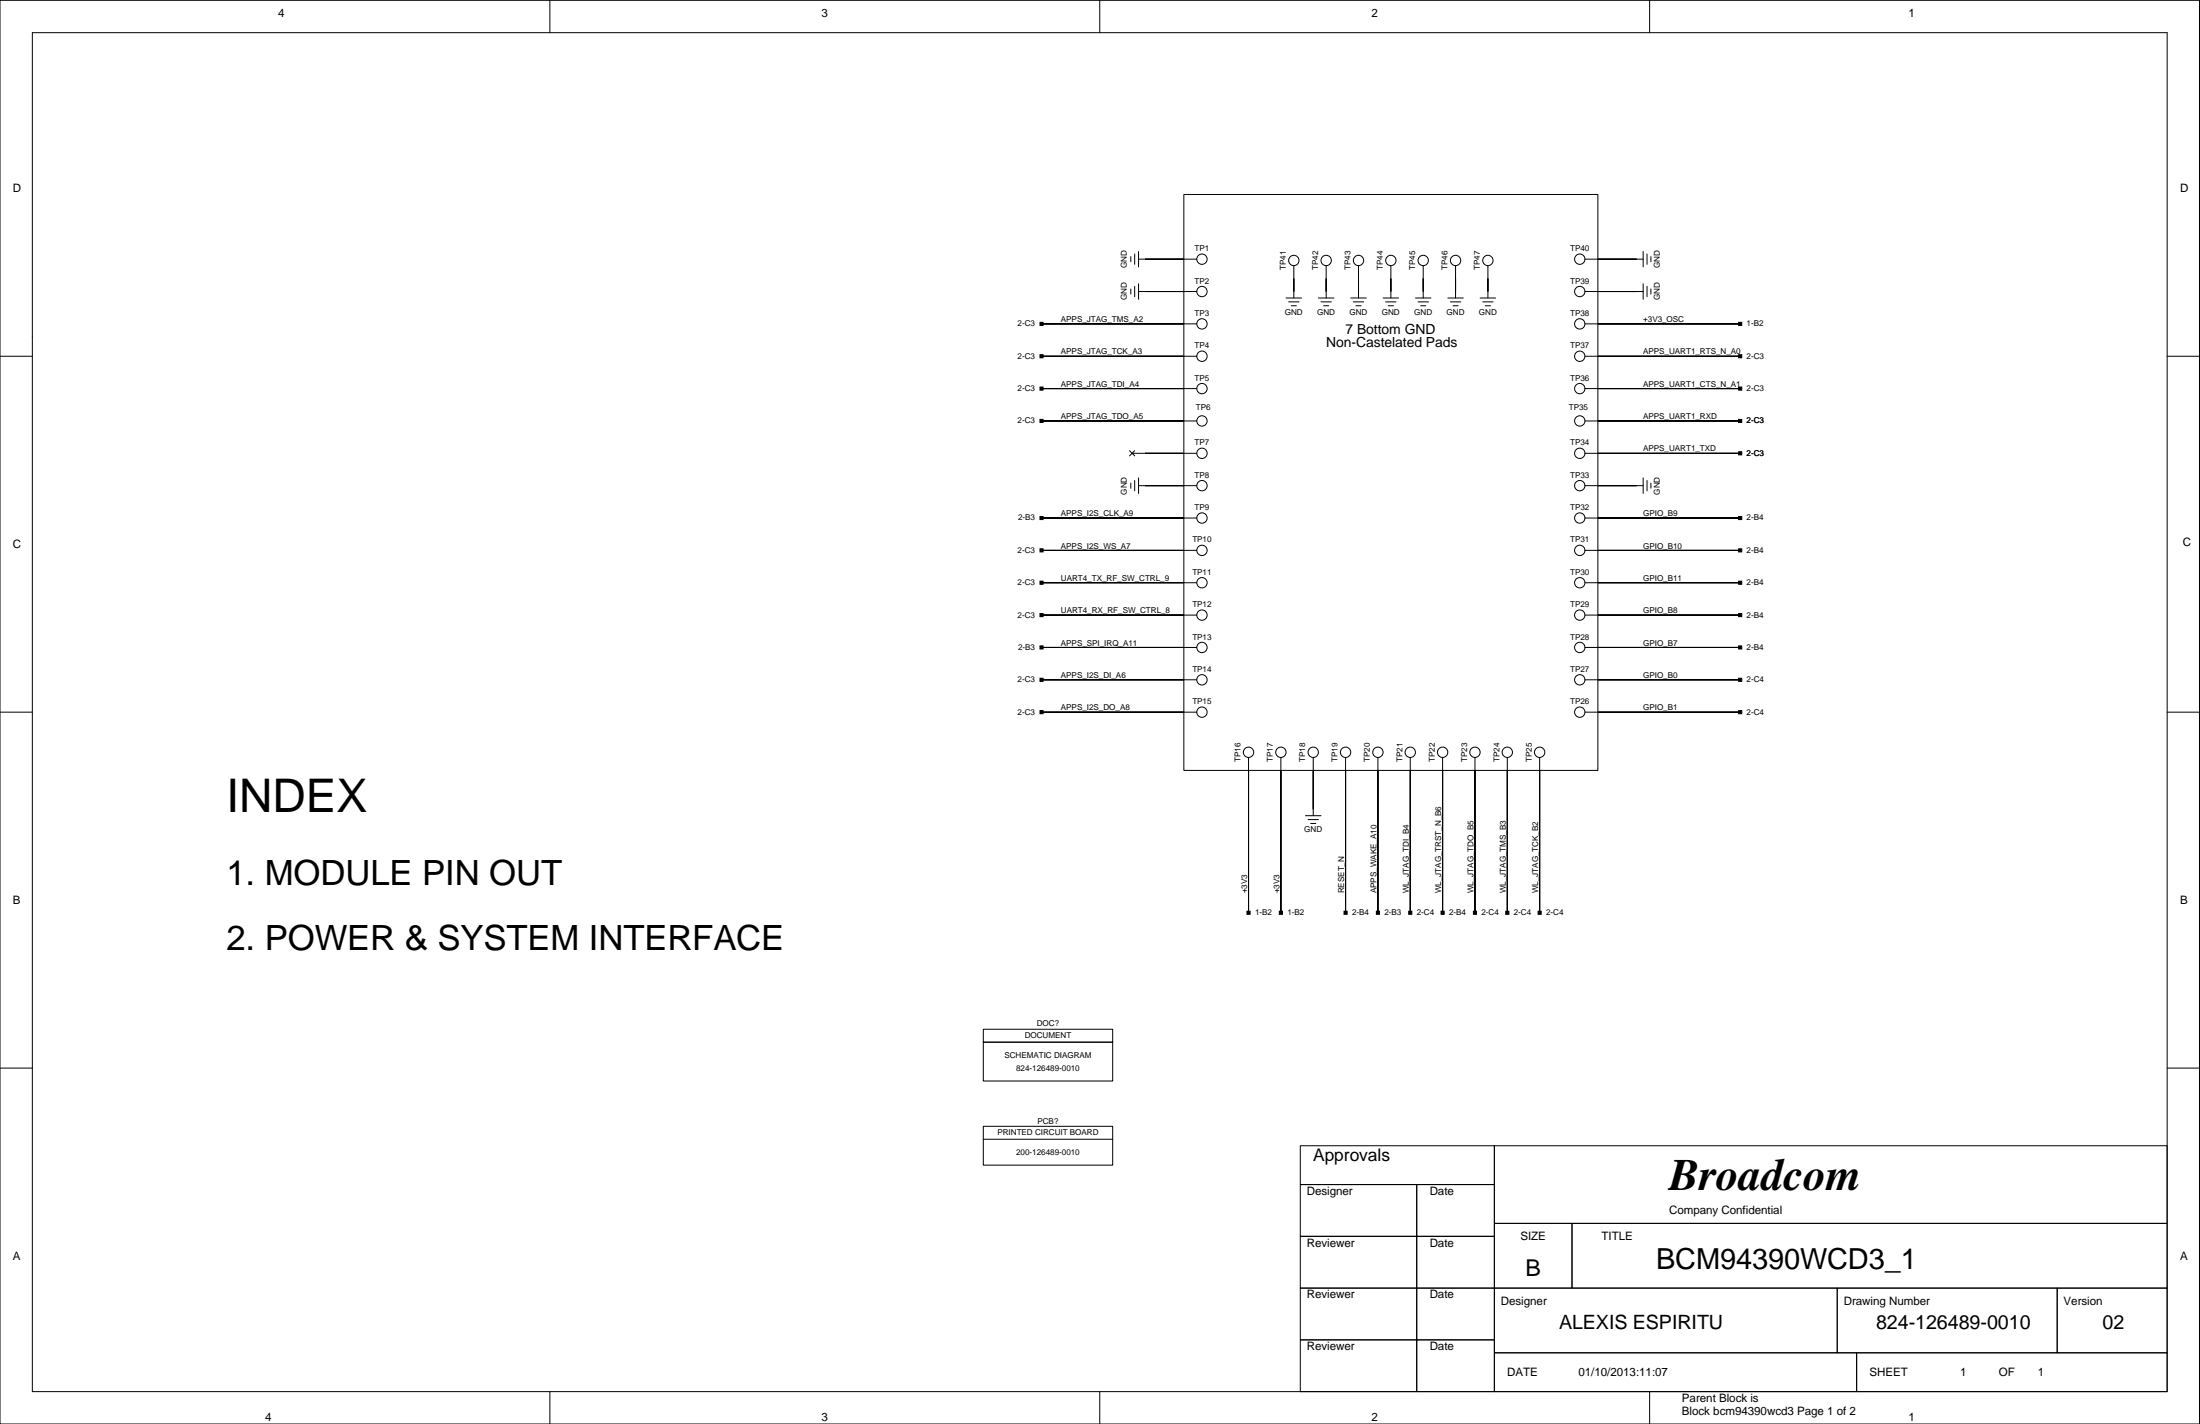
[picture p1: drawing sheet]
<svg xmlns="http://www.w3.org/2000/svg" width="432mm" height="279mm" viewBox="0 0 432 279" stroke-linecap="round" stroke-linejoin="round" font-family="sans-serif">
<g fill="none" stroke="#000" stroke-width=".2">
<path d="M0 .1h431.7v279.3h-431.7zM6.3 6.4h419.1v266.7h-419.1zM107.9 .1v6.3M215.9 .1v6.3M323.8 .1v6.3M232.4 38.2h81.2v113h-81.2zM221.9 50.3v1.1M221.9 56.7v1M222.7 49.8v2.1M222.7 56.2v2M223.5 50.9h11.4M223.5 49.3v3.1"/>
<path d="M223.5 55.7v3M223.5 57.2h11.4M252.4 58.5h3.1M252.9 59.2h2.1M253.4 60h1.1M253.9 52.1v6.4M258.8 58.5h3M259.3 59.2h2M259.8 60h1M260.3 52.1v6.4M265.1 58.5h3.1M265.6 59.2h2.1"/>
<path d="M266.1 60h1M266.6 52.1v6.4M271.5 58.5h3M272 59.2h2M272.5 60h1M273 52.1v6.4M277.8 58.5h3.1M278.3 59.2h2.1M278.8 60h1M279.3 52.1v6.4M284.2 58.5h3M284.7 59.2h2"/>
<path d="M285.2 60h1M285.7 52.1v6.4M290.5 58.5h3.1M291 59.2h2M291.5 60h1M292 52.1v6.4M311.1 50.9h11.4M311.1 57.2h11.4M322.5 49.3v3.1M322.5 55.7v3M323.3 49.8v2.1M323.3 56.2v2"/>
<path d="M324 50.3v1.1M324 56.7v1M0 69.9h6.3M204.4 69.9h30.5M204.4 76.2h30.5M204.4 63.5h30.5M311.1 69.9h30.5M311.1 76.2h30.5M311.1 63.5h30.5M425.4 69.9h6.3M204.4 82.6h30.5M221.7 88.4l1 1.1"/>
<path d="M221.9 94.8v1M222.2 88.9h12.7M222.7 94.3v2M222.7 88.4l-1 1.1M223.5 93.8v3M223.5 95.3h11.4M245.1 85.1h.1M311.1 82.6h30.5M311.1 88.9h30.5M311.1 95.3h11.4M322.5 93.8v3M323.3 94.3v2"/>
<path d="M324 94.8v1M204.4 114.3h30.5M204.4 108h30.5M204.4 101.6h30.5M311.1 114.3h30.5M311.1 108h30.5M311.1 101.6h30.5M0 139.7h6.3M204.4 139.7h30.5M204.4 127h30.5M204.4 120.7h30.5M204.4 133.4h30.5"/>
<path d="M311.1 139.7h30.5M311.1 127h30.5M311.1 120.7h30.5M311.1 133.4h30.5M425.4 139.7h6.3M245.1 148.6v30.5M251.4 148.6v30.5M257.8 148.6v11.4M264.1 148.6v30.5M270.4 148.6v30.5M276.8 148.6v30.5M283.1 148.6v30.5"/>
<path d="M289.5 148.6v30.5M295.8 148.6v30.5M302.2 148.6v30.5M256.2 160h3.1M256.7 160.8h2.1M257.2 161.6h1.1M0 209.6h6.3M193 201.9h25.4v2.6h-25.4zM193 204.5h25.4v7.6h-25.4zM425.4 209.6h6.3M193 223.5h25.4zM193 221h25.4v7.6h-25.4z"/>
<path d="M255.2 224.8h38.1v7.6h-38.1zM255.2 232.4h22.9v10.2h-22.9zM278.1 232.4h15.2v10.2h-15.2zM293.3 224.8h132.1v15.2h-132.1zM255.2 242.6h22.9v10.1h-22.9zM255.2 252.7h22.9v10.2h-22.9zM278.1 242.6h15.2v10.1h-15.2zM278.1 252.7h15.2v10.2h-15.2zM293.3 240h15.2v12.7h-15.2zM293.3 252.7h67.3v12.7h-67.3zM308.5 240h116.9v12.7h-116.9zM360.6 252.7h43.2v12.7h-43.2z"/>
<path d="M403.8 252.7h21.6v12.7h-21.6zM107.9 273.1v6.3M215.9 273.1v6.3M255.2 262.9h22.9v10.2h-22.9zM278.1 262.9h15.2v10.2h-15.2zM293.3 265.4h71.1v7.7h-71.1zM323.8 273.1v6.3M364.4 265.4h61v7.7h-61z"/>
<circle cx="235.9" cy="50.9" r="1.02"/>
<circle cx="235.9" cy="57.2" r="1.02"/>
<circle cx="253.9" cy="51.1" r="1.02"/>
<circle cx="260.3" cy="51.1" r="1.02"/>
<circle cx="266.6" cy="51.1" r="1.02"/>
<circle cx="273" cy="51.1" r="1.02"/>
<circle cx="279.3" cy="51.1" r="1.02"/>
<circle cx="285.7" cy="51.1" r="1.02"/>
<circle cx="292" cy="51.1" r="1.02"/>
<circle cx="310.1" cy="50.9" r="1.02"/>
<circle cx="310.1" cy="57.2" r="1.02"/>
<circle cx="235.9" cy="69.9" r="1.02"/>
<circle cx="235.9" cy="63.5" r="1.02"/>
<circle cx="235.9" cy="76.2" r="1.02"/>
<circle cx="310.1" cy="69.9" r="1.02"/>
<circle cx="310.1" cy="63.5" r="1.02"/>
<circle cx="310.1" cy="76.2" r="1.02"/>
<circle cx="235.9" cy="95.3" r="1.02"/>
<circle cx="235.9" cy="82.6" r="1.02"/>
<circle cx="235.9" cy="88.9" r="1.02"/>
<circle cx="310.1" cy="95.3" r="1.02"/>
<circle cx="310.1" cy="82.6" r="1.02"/>
<circle cx="310.1" cy="88.9" r="1.02"/>
<circle cx="235.9" cy="101.6" r="1.02"/>
<circle cx="235.9" cy="114.3" r="1.02"/>
<circle cx="235.9" cy="108" r="1.02"/>
<circle cx="310.1" cy="108" r="1.02"/>
<circle cx="310.1" cy="114.3" r="1.02"/>
<circle cx="310.1" cy="101.6" r="1.02"/>
<circle cx="235.9" cy="127" r="1.02"/>
<circle cx="235.9" cy="139.7" r="1.02"/>
<circle cx="235.9" cy="120.7" r="1.02"/>
<circle cx="235.9" cy="133.4" r="1.02"/>
<circle cx="310.1" cy="133.4" r="1.02"/>
<circle cx="310.1" cy="127" r="1.02"/>
<circle cx="310.1" cy="139.7" r="1.02"/>
<circle cx="310.1" cy="120.7" r="1.02"/>
<circle cx="245.1" cy="147.6" r="1.02"/>
<circle cx="251.4" cy="147.6" r="1.02"/>
<circle cx="257.8" cy="147.6" r="1.02"/>
<circle cx="264.1" cy="147.6" r="1.02"/>
<circle cx="270.4" cy="147.6" r="1.02"/>
<circle cx="276.8" cy="147.6" r="1.02"/>
<circle cx="283.1" cy="147.6" r="1.02"/>
<circle cx="289.5" cy="147.6" r="1.02"/>
<circle cx="295.8" cy="147.6" r="1.02"/>
<circle cx="302.2" cy="147.6" r="1.02"/>
</g>
<g fill="#000" stroke="#000" stroke-width=".2">
<path d="M224.7 50.9h7.7z" fill-rule="evenodd"/>
<path d="M224.7 57.2h7.7z" fill-rule="evenodd"/>
<path d="M253.9 54.7v2.5z" fill-rule="evenodd"/>
<path d="M260.3 54.7v2.5z" fill-rule="evenodd"/>
<path d="M266.6 54.7v2.5z" fill-rule="evenodd"/>
<path d="M273 54.7v2.5z" fill-rule="evenodd"/>
<path d="M279.3 54.7v2.5z" fill-rule="evenodd"/>
<path d="M285.7 54.7v2.5z" fill-rule="evenodd"/>
<path d="M292 54.7v2.5z" fill-rule="evenodd"/>
<path d="M313.6 50.9h7.6z" fill-rule="evenodd"/>
<path d="M313.6 57.2h7.6z" fill-rule="evenodd"/>
<path d="M204.1 75.9h.6v.7h-.6z" fill-rule="evenodd"/>
<path d="M204.1 69.6h.6v.6h-.6z" fill-rule="evenodd"/>
<path d="M204.1 63.2h.6v.7h-.6z" fill-rule="evenodd"/>
<path d="M204.4 76.2h28z" fill-rule="evenodd"/>
<path d="M204.4 69.9h28z" fill-rule="evenodd"/>
<path d="M204.4 63.5h28z" fill-rule="evenodd"/>
<path d="M341.2 75.9h.7v.7h-.7z" fill-rule="evenodd"/>
<path d="M341.2 63.2h.7v.7h-.7z" fill-rule="evenodd"/>
<path d="M341.2 69.6h.7v.6h-.7z" fill-rule="evenodd"/>
<path d="M313.6 76.2h28z" fill-rule="evenodd"/>
<path d="M313.6 63.5h28z" fill-rule="evenodd"/>
<path d="M313.6 69.9h28z" fill-rule="evenodd"/>
<path d="M204.1 82.3h.6v.6h-.6z" fill-rule="evenodd"/>
<path d="M224.7 88.9h7.7z" fill-rule="evenodd"/>
<path d="M204.4 82.6h28z" fill-rule="evenodd"/>
<path d="M224.7 95.3h7.7z" fill-rule="evenodd"/>
<path d="M313.6 95.3h7.6z" fill-rule="evenodd"/>
<path d="M341.2 82.3h.7v.6h-.7z" fill-rule="evenodd"/>
<path d="M341.2 88.6h.7v.6h-.7z" fill-rule="evenodd"/>
<path d="M313.6 82.6h28z" fill-rule="evenodd"/>
<path d="M313.6 88.9h28z" fill-rule="evenodd"/>
<path d="M204.1 114h.6v.6h-.6z" fill-rule="evenodd"/>
<path d="M204.1 107.7h.6v.6h-.6z" fill-rule="evenodd"/>
<path d="M204.1 101.3h.6v.6h-.6z" fill-rule="evenodd"/>
<path d="M204.4 114.3h28z" fill-rule="evenodd"/>
<path d="M204.4 108h28z" fill-rule="evenodd"/>
<path d="M204.4 101.6h28z" fill-rule="evenodd"/>
<path d="M341.2 114h.7v.6h-.7z" fill-rule="evenodd"/>
<path d="M341.2 107.7h.7v.6h-.7z" fill-rule="evenodd"/>
<path d="M341.2 101.3h.7v.6h-.7z" fill-rule="evenodd"/>
<path d="M313.6 114.3h28z" fill-rule="evenodd"/>
<path d="M313.6 108h28z" fill-rule="evenodd"/>
<path d="M313.6 101.6h28z" fill-rule="evenodd"/>
<path d="M204.1 133.1h.6v.6h-.6z" fill-rule="evenodd"/>
<path d="M204.1 120.4h.6v.6h-.6z" fill-rule="evenodd"/>
<path d="M204.1 126.7h.6v.6h-.6z" fill-rule="evenodd"/>
<path d="M204.4 133.4h28z" fill-rule="evenodd"/>
<path d="M204.4 139.7h28z" fill-rule="evenodd"/>
<path d="M204.4 120.7h28z" fill-rule="evenodd"/>
<path d="M204.4 127h28z" fill-rule="evenodd"/>
<path d="M341.2 126.7h.7v.6h-.7z" fill-rule="evenodd"/>
<path d="M341.2 120.4h.7v.6h-.7z" fill-rule="evenodd"/>
<path d="M341.2 133.1h.7v.6h-.7z" fill-rule="evenodd"/>
<path d="M313.6 139.7h28z" fill-rule="evenodd"/>
<path d="M313.6 127h28z" fill-rule="evenodd"/>
<path d="M313.6 120.7h28z" fill-rule="evenodd"/>
<path d="M313.6 133.4h28z" fill-rule="evenodd"/>
<path d="M204.1 139.4h.6v.6h-.6z" fill-rule="evenodd"/>
<path d="M245.1 151.2v27.9z" fill-rule="evenodd"/>
<path d="M251.4 151.2v27.9z" fill-rule="evenodd"/>
<path d="M257.8 151.2v7.6z" fill-rule="evenodd"/>
<path d="M264.1 151.2v27.9z" fill-rule="evenodd"/>
<path d="M270.4 151.2v27.9z" fill-rule="evenodd"/>
<path d="M276.8 151.2v27.9z" fill-rule="evenodd"/>
<path d="M283.1 151.2v27.9z" fill-rule="evenodd"/>
<path d="M289.5 151.2v27.9z" fill-rule="evenodd"/>
<path d="M295.8 151.2v27.9z" fill-rule="evenodd"/>
<path d="M302.2 151.2v27.9z" fill-rule="evenodd"/>
<path d="M341.2 139.4h.7v.6h-.7z" fill-rule="evenodd"/>
<path d="M244.7 178.8h.7v.6h-.7z" fill-rule="evenodd"/>
<path d="M251.1 178.8h.6v.6h-.6z" fill-rule="evenodd"/>
<path d="M263.8 178.8h.6v.6h-.6z" fill-rule="evenodd"/>
<path d="M270.1 178.8h.7v.6h-.7z" fill-rule="evenodd"/>
<path d="M276.5 178.8h.6v.6h-.6z" fill-rule="evenodd"/>
<path d="M282.8 178.8h.7v.6h-.7z" fill-rule="evenodd"/>
<path d="M289.2 178.8h.6v.6h-.6z" fill-rule="evenodd"/>
<path d="M295.5 178.8h.6v.6h-.6z" fill-rule="evenodd"/>
<path d="M301.9 178.8h.6v.6h-.6z" fill-rule="evenodd"/>
</g>
<text font-size="9.1" x="44.4" y="159.2">INDEX</text>
<text font-size="8.8" x="327.6" y="233.4">Broadcom</text>
<g font-size="6.8">
<text x="44.4" y="173.7">1. MODULE PIN OUT</text>
<text x="44.4" y="186.4">2. POWER &amp; SYSTEM INTERFACE</text>
</g>
<text font-size="5.7" x="325" y="248.9">BCM94390WCD3_1</text>
<text font-size="4.6" x="299.4" y="250.3">B</text>
<g font-size="3.9">
<text x="306" y="260.7">ALEXIS ESPIRITU</text>
<text x="368.2" y="260.7">824-126489-0010</text>
<text x="412.7" y="260.7">02</text>
</g>
<text font-size="3.4" x="257.8" y="227.8">Approvals</text>
<g font-size="2.7">
<text x="264.1" y="65.5">7 Bottom GND</text>
<text x="260.3" y="68">Non-Castelated Pads</text>
</g>
<g font-size="2.3">
<text x="54.6" y="3.4">4</text>
<text x="161.3" y="3.4">3</text>
<text x="269.2" y="3.4">2</text>
<text x="374.6" y="3.4">1</text>
<text x="2.5" y="37.6">D</text>
<text x="427.9" y="37.6">D</text>
<text x="2.5" y="107.5">C</text>
<text x="428.4" y="107.2">C</text>
<text x="2.5" y="177.3">B</text>
<text x="427.9" y="177.3">B</text>
<text x="256.5" y="234.4">Designer</text>
<text x="280.6" y="234.4">Date</text>
<text x="327.6" y="238.3">Company Confidential</text>
<text x="256.5" y="244.6">Reviewer</text>
<text x="280.6" y="244.6">Date</text>
<text x="298.4" y="243.3">SIZE</text>
<text x="314.4" y="243.3">TITLE</text>
<text x="2.5" y="247.1">A</text>
<text x="427.9" y="247.1">A</text>
<text x="256.5" y="254.8">Reviewer</text>
<text x="280.6" y="254.8">Date</text>
<text x="294.6" y="256">Designer</text>
<text x="361.9" y="256">Drawing Number</text>
<text x="405" y="256">Version</text>
<text x="256.5" y="264.9">Reviewer</text>
<text x="280.6" y="264.9">Date</text>
<text x="309.8" y="270">01/10/2013:11:07</text>
<text x="366.9" y="270">SHEET</text>
<text x="384.7" y="270">1</text>
<text x="392.3" y="270">OF</text>
<text x="400" y="270">1</text>
<text x="295.8" y="270">DATE</text>
<text x="330.1" y="275.1">Parent Block is</text>
<text x="52.1" y="278.9">4</text>
<text x="161.3" y="278.9">3</text>
<text x="269.2" y="278.9">2</text>
<text x="330.1" y="277.6">Block bcm94390wcd3 Page 1 of 2</text>
<text x="374.6" y="278.9">1</text>
</g>
<g font-size="1.6">
<text x="221.2" y="52.6" transform="rotate(-90 221.2 52.6)">GND</text>
<text x="234.5" y="49.3">TP1</text>
<text x="252.4" y="53" transform="rotate(-90 252.4 53)">TP41</text>
<text x="258.7" y="53" transform="rotate(-90 258.7 53)">TP42</text>
<text x="265.1" y="53" transform="rotate(-90 265.1 53)">TP43</text>
<text x="271.4" y="53" transform="rotate(-90 271.4 53)">TP44</text>
<text x="277.8" y="53" transform="rotate(-90 277.8 53)">TP45</text>
<text x="284.1" y="53" transform="rotate(-90 284.1 53)">TP46</text>
<text x="290.5" y="53" transform="rotate(-90 290.5 53)">TP47</text>
<text x="308.2" y="49.3">TP40</text>
<text x="325.8" y="52.6" transform="rotate(-90 325.8 52.6)">GND</text>
<text x="221.2" y="59" transform="rotate(-90 221.2 59)">GND</text>
<text x="234.5" y="55.6">TP2</text>
<text x="308.2" y="55.6">TP39</text>
<text x="325.8" y="59" transform="rotate(-90 325.8 59)">GND</text>
<text x="199.7" y="64">2-C3</text>
<text x="208.2" y="63.2">APPS_JTAG_TMS_A2</text>
<text x="234.5" y="62">TP3</text>
<text x="252.2" y="61.7">GND</text>
<text x="258.5" y="61.7">GND</text>
<text x="264.9" y="61.7">GND</text>
<text x="271.2" y="61.7">GND</text>
<text x="277.6" y="61.7">GND</text>
<text x="283.9" y="61.7">GND</text>
<text x="290.3" y="61.7">GND</text>
<text x="308.2" y="62">TP38</text>
<text x="322.5" y="63.2">+3V3_OSC</text>
<text x="342.8" y="64">1-B2</text>
<text x="199.7" y="70.4">2-C3</text>
<text x="208.2" y="69.5">APPS_JTAG_TCK_A3</text>
<text x="234.5" y="68.3">TP4</text>
<text x="308.2" y="68.3">TP37</text>
<text x="322.5" y="69.5">APPS_UART1_RTS_N_A0</text>
<text x="342.8" y="70.4">2-C3</text>
<text x="199.7" y="76.7">2-C3</text>
<text x="208.2" y="75.9">APPS_JTAG_TDI_A4</text>
<text x="234.5" y="74.7">TP5</text>
<text x="308.2" y="74.7">TP36</text>
<text x="322.5" y="75.9">APPS_UART1_CTS_N_A1</text>
<text x="342.8" y="76.7">2-C3</text>
<text x="199.7" y="83.1">2-C3</text>
<text x="208.2" y="82.2">APPS_JTAG_TDO_A5</text>
<text x="234.7" y="80.5">TP6</text>
<text x="307.9" y="80.5">TP35</text>
<text x="322.5" y="82.2">APPS_UART1_RXD</text>
<text x="342.8" y="83.1">2-C3</text>
<text x="234.5" y="87.4">TP7</text>
<text x="308.2" y="87.4">TP34</text>
<text x="322.5" y="88.6">APPS_UART1_TXD</text>
<text x="342.8" y="89.4">2-C3</text>
<text x="234.5" y="93.7">TP8</text>
<text x="308.2" y="93.7">TP33</text>
<text x="208.2" y="101.3">APPS_I2S_CLK_A9</text>
<text x="221.2" y="97" transform="rotate(-90 221.2 97)">GND</text>
<text x="234.5" y="100.1">TP9</text>
<text x="308.2" y="100.1">TP32</text>
<text x="322.5" y="101.3">GPIO_B9</text>
<text x="325.8" y="97" transform="rotate(-90 325.8 97)">GND</text>
<text x="199.8" y="102.1">2-B3</text>
<text x="208.2" y="107.6">APPS_I2S_WS_A7</text>
<text x="234" y="106.4">TP10</text>
<text x="308.2" y="106.4">TP31</text>
<text x="322.5" y="107.6">GPIO_B10</text>
<text x="342.8" y="102.1">2-B4</text>
<text x="199.7" y="108.5">2-C3</text>
<text x="208.2" y="114">UART4_TX_RF_SW_CTRL_9</text>
<text x="234" y="112.8">TP11</text>
<text x="308.2" y="112.8">TP30</text>
<text x="322.5" y="114">GPIO_B11</text>
<text x="342.8" y="108.5">2-B4</text>
<text x="199.7" y="114.8">2-C3</text>
<text x="234" y="119.1">TP12</text>
<text x="308.2" y="119.1">TP29</text>
<text x="342.8" y="114.8">2-B4</text>
<text x="199.7" y="121.2">2-C3</text>
<text x="208.2" y="120.3">UART4_RX_RF_SW_CTRL_8</text>
<text x="234" y="125.5">TP13</text>
<text x="308.2" y="125.5">TP28</text>
<text x="322.5" y="120.3">GPIO_B8</text>
<text x="342.8" y="121.2">2-B4</text>
<text x="199.8" y="127.5">2-B3</text>
<text x="208.2" y="126.7">APPS_SPI_IRQ_A11</text>
<text x="234" y="131.8">TP14</text>
<text x="308.2" y="131.8">TP27</text>
<text x="322.5" y="126.7">GPIO_B7</text>
<text x="342.8" y="127.5">2-B4</text>
<text x="199.7" y="133.9">2-C3</text>
<text x="208.2" y="133">APPS_I2S_DI_A6</text>
<text x="322.5" y="133">GPIO_B0</text>
<text x="342.8" y="133.9">2-C4</text>
<text x="199.7" y="140.2">2-C3</text>
<text x="208.2" y="139.4">APPS_I2S_DO_A8</text>
<text x="234" y="138.2">TP15</text>
<text x="308.2" y="138.2">TP26</text>
<text x="322.5" y="139.4">GPIO_B1</text>
<text x="342.8" y="140.2">2-C4</text>
<text x="243.5" y="149.5" transform="rotate(-90 243.5 149.5)">TP16</text>
<text x="249.8" y="149.5" transform="rotate(-90 249.8 149.5)">TP17</text>
<text x="256.2" y="149.5" transform="rotate(-90 256.2 149.5)">TP18</text>
<text x="262.5" y="149.5" transform="rotate(-90 262.5 149.5)">TP19</text>
<text x="268.9" y="149.5" transform="rotate(-90 268.9 149.5)">TP20</text>
<text x="275.2" y="149.5" transform="rotate(-90 275.2 149.5)">TP21</text>
<text x="281.6" y="149.5" transform="rotate(-90 281.6 149.5)">TP22</text>
<text x="287.9" y="149.5" transform="rotate(-90 287.9 149.5)">TP23</text>
<text x="294.3" y="149.5" transform="rotate(-90 294.3 149.5)">TP24</text>
<text x="300.6" y="149.5" transform="rotate(-90 300.6 149.5)">TP25</text>
<text x="256" y="163.3">GND</text>
<text x="244.8" y="175.3" transform="rotate(-90 244.8 175.3)">+3V3</text>
<text x="246.3" y="179.6">1-B2</text>
<text x="251.1" y="175.3" transform="rotate(-90 251.1 175.3)">+3V3</text>
<text x="252.7" y="179.6">1-B2</text>
<text x="263.8" y="175.3" transform="rotate(-90 263.8 175.3)">RESET_N</text>
<text x="265.4" y="179.6">2-B4</text>
<text x="270.2" y="175.3" transform="rotate(-90 270.2 175.3)">APPS_WAKE_A10</text>
<text x="271.7" y="179.6">2-B3</text>
<text x="276.5" y="175.3" transform="rotate(-90 276.5 175.3)">WL_JTAG_TDI_B4</text>
<text x="278.1" y="179.6">2-C4</text>
<text x="282.9" y="175.3" transform="rotate(-90 282.9 175.3)">WL_JTAG_TRST_N_B6</text>
<text x="284.4" y="179.6">2-B4</text>
<text x="289.2" y="175.3" transform="rotate(-90 289.2 175.3)">WL_JTAG_TDO_B5</text>
<text x="290.8" y="179.6">2-C4</text>
<text x="295.6" y="175.3" transform="rotate(-90 295.6 175.3)">WL_JTAG_TMS_B3</text>
<text x="297.1" y="179.6">2-C4</text>
<text x="301.9" y="175.3" transform="rotate(-90 301.9 175.3)">WL_JTAG_TCK_B2</text>
<text x="303.5" y="179.6">2-C4</text>
<text x="201.1" y="203.7">DOCUMENT</text>
<text x="203.5" y="201.4">DOC?</text>
<text x="197.1" y="207.5">SCHEMATIC DIAGRAM</text>
<text x="199.4" y="210">824-126489-0010</text>
<text x="203.6" y="220.5">PCB?</text>
<text x="195.8" y="222.7">PRINTED CIRCUIT BOARD</text>
<text x="199.4" y="226.5">200-126489-0010</text>
</g>
</svg>
